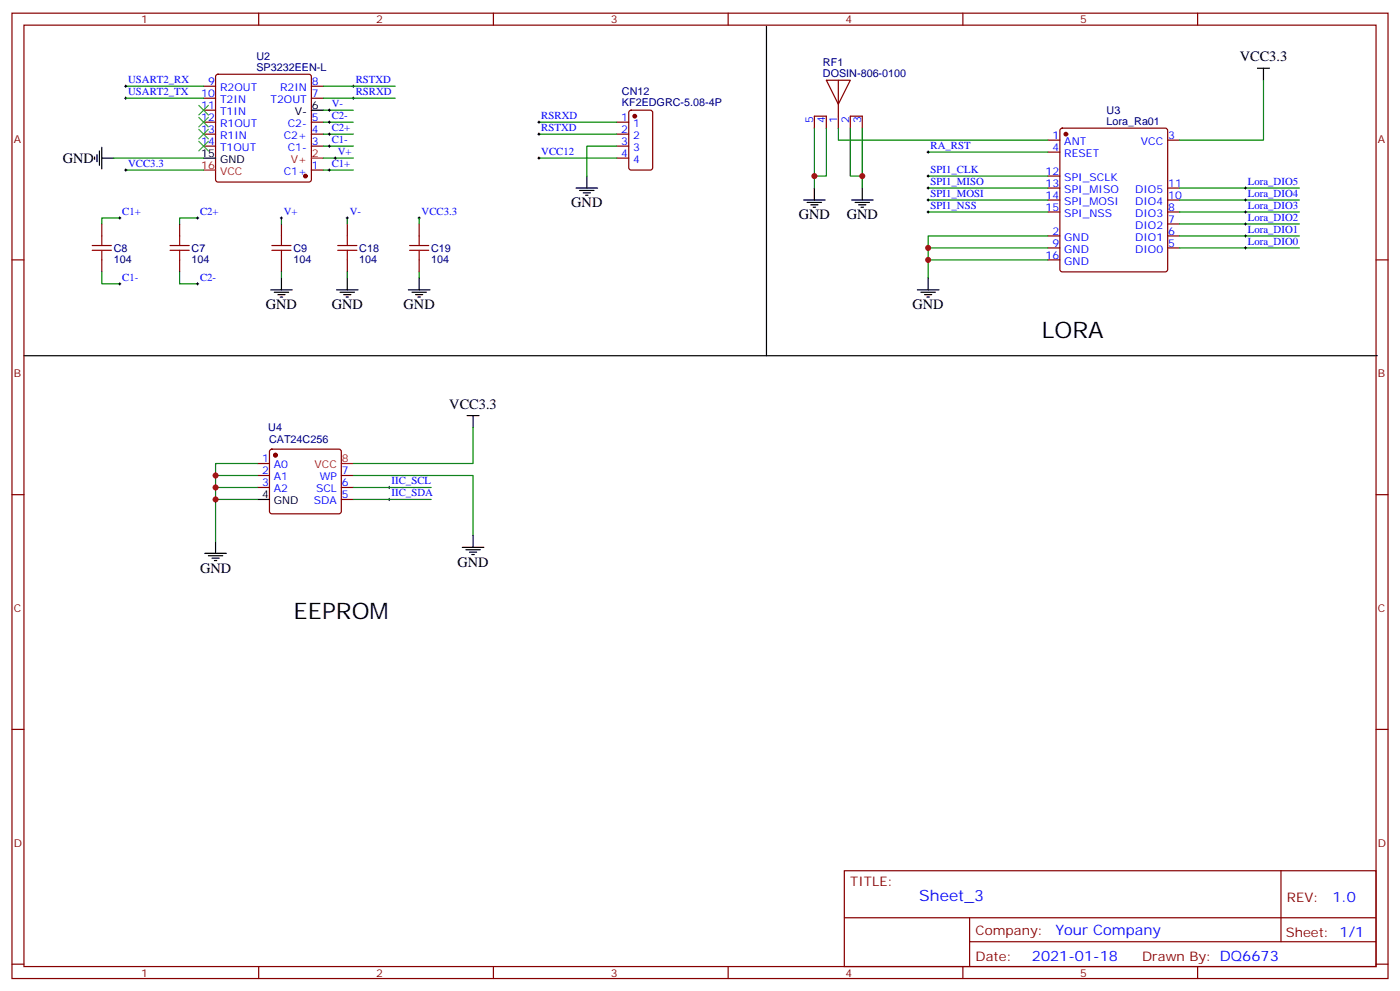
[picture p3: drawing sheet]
<svg xmlns="http://www.w3.org/2000/svg" width="412mm" height="292mm" viewBox="0 0 412 292" stroke-linecap="round" stroke-linejoin="round" font-family="sans-serif">
<g fill="none" stroke="#870000" stroke-width=".35">
<path d="M3.5 3.9h405.4v284.3h-405.4zM7.1 7.4h398.2v277.3h-398.2zM76.2 3.9v3.5M145.3 3.9v3.5M214.5 3.9v3.5M283.6 3.9v3.5M352.8 3.9v3.5M60 36h3.5M60 39.5h3.5M60 28.9h3.5M60 25.4h3.5M60 32.5h3.5"/>
<path d="M63.7 22.1l.5-.2h26.8l.5 .2 .2 .5v30.3l-.2 .5-.5 .2h-26.8l-.5-.2-.2-.5v-30.3zM91.7 36h3.5M91.7 39.5h3.5M91.7 28.9h3.5M91.7 25.4h3.5M181.7 36h3.5M181.7 39.5h3.5M185.4 32.7l.5-.2h5.7l.6 .4 .1 16.5-.5 .6-5.9 .1-.6-.5-.1-16.4zM239.9 37.7v-3.5h3.5v3.5M243.4 23.6h7.1l-3.6 7.1zM246.9 23.6v14.1M250.5 37.7v-3.5h3.5v3.5"/>
<path d="M312.4 38l.5-.3h30.4l.5 .3 .2 .5v40.9l-.3 .5-.4 .2h-30.4l-.5-.3-.2-.4v-40.9zM60 43h3.5M91.7 43h3.5M91.7 50.1h3.5M181.7 43h3.5M181.7 46.6h3.5M308.7 41.3h3.5M308.7 44.8h3.5M308.7 58.9h3.5M308.7 55.4h3.5M308.7 51.9h3.5M344 41.3h3.5"/>
<path d="M344 58.9h3.5M344 55.4h3.5M3.5 76.6h3.6M30 66v3.5M30 76.6v3.5M52.9 66v3.5M52.9 76.6v3.5M82.9 66v3.5M82.9 76.6v3.5M102.3 66v3.5M102.3 76.6v3.5M123.5 66v3.5"/>
<path d="M123.5 76.6v3.5M308.7 76.6h3.5M308.7 69.5h3.5M308.7 73h3.5M308.7 62.4h3.5M344 69.5h3.5M344 73h3.5M344 66h3.5M344 62.4h3.5M405.3 76.6h3.6M75.8 136.5h3.6M79.6 132.5l.5-.2h19.7l.5 .2 .2 .5v17.6l-.2 .5-.5 .2h-19.7l-.5-.2-.2-.5v-17.6z"/>
<path d="M3.5 145.7h3.6M75.8 140.1h3.6M75.8 143.6h3.6M100.5 140.1h3.6M100.5 143.6h3.6M100.5 147.1h3.6M405.3 145.7h3.6M3.5 214.8h3.6M405.3 214.8h3.6M248.7 256.5h156.6v28.2h-156.6zM377.3 256.5v20.9M248.7 270.3h156.5"/>
<path d="M285.6 277.4h119.6M285.6 270.3v14.1M3.5 284h3.6M76.2 284.7v3.5M145.3 284.7v3.5M214.5 284.7v3.5M283.6 284.7v3.5M352.8 284.7v3.5M405.3 284h3.6"/>
</g>
<g fill="#870000" stroke="#870000" stroke-width=".35">
<circle cx="81.1" cy="134.1" r=".53"/>
<circle cx="314" cy="39.5" r=".53"/>
<circle cx="187" cy="34.2" r=".53"/>
<circle cx="90" cy="51.9" r=".53"/>
</g>
<g fill="none" stroke="#000" stroke-width=".35">
<path d="M225.8 7.8v97M91.7 32.5h3.5M370.4 20.1h3.5M372.2 20.1v3.5M27.9 46.2v.7M28.6 45.5v2.1M29.3 44.5v4.2M30 46.6h3.5M30 43.4v6.3M60 46.6h3.5M169.7 55.4h6.3M170.7 56.1h4.3"/>
<path d="M171.8 56.8h2.1M172.5 57.5h.7M172.9 51.9v3.5M236.7 58.9h6.4M237.8 59.6h4.2M239.9 55.4v3.5M250.8 58.9h6.4M251.9 59.6h4.2M254 55.4v3.5M238.8 60.3h2.1M239.5 61h.7M252.9 60.3h2.2"/>
<path d="M253.6 61h.8M79.7 85.4h6.4M80.8 86.1h4.2M81.8 86.8h2.2M82.5 87.5h.8M82.9 81.8v3.6M99.1 85.4h6.4M100.2 86.1h4.2M101.2 86.8h2.2M102 87.5h.7M102.3 81.8v3.6M120.3 85.4h6.3"/>
<path d="M121.4 86.1h4.2M122.4 86.8h2.1M123.1 87.5h.7M123.5 81.8v3.6M270.2 85.4h6.4M271.3 86.1h4.2M272.3 86.8h2.2M273 87.5h.8M273.4 81.8v3.6M7.1 104.8h398.6M137.6 122.4h3.5M139.3 122.4v3.5"/>
<path d="M63.5 159.5v3.5M75.8 147.1h3.6M139.3 157.7v3.5M60.3 163h6.4M61.4 163.7h4.2M62.4 164.4h2.2M63.1 165.1h.8M136.2 161.2h6.3M137.2 161.9h4.3M138.3 162.6h2.1M139 163.3h.7"/>
</g>
<path d="M60 50.1h3.5M91.7 46.6h3.5M100.5 136.5h3.6" fill="none" stroke="#f00" stroke-width=".35"/>
<g fill="none" stroke="#000" stroke-width=".29">
<path d="M36.7 28.9h.7M36.7 25.4h.7M37 25v.8M37 28.6v.7M96.7 39.5h.7M96.7 36h.7M96.7 32.5h.7M97 32.1v.7M97 35.6v.7M97 39.2v.7M103.7 28.9h.7M103.7 25.4h.7"/>
<path d="M104.1 25v.8M104.1 28.6v.7M158.4 39.5h.7M158.4 36h.7M158.7 35.6v.7M158.7 39.2v.7M36.7 50.1h.7M37 49.7v.7M96.7 50.1h.7M96.7 43h.7M97 42.7v.7M97 49.7v.7"/>
<path d="M98.4 46.6h.7M98.8 46.2v.7M158.4 46.6h.7M158.7 46.2v.7M273 58.9h.8M273 55.4h.8M273 51.9h.8M273 44.8h.8M273.4 44.5v.7M273.4 51.5v.7M273.4 55v.7M273.4 58.6v.7"/>
<path d="M366.5 58.9h.7M366.5 55.4h.7M366.9 55v.7M366.9 58.6v.7M34.9 64.2h.7M35.3 63.9v.7M57.9 64.2h.7M58.2 63.9v.7M82.5 64.2h.8M82.9 63.9v.7M102 64.2h.7M102.3 63.9v.7"/>
<path d="M123.1 64.2h.7M123.5 63.9v.7M273 62.4h.8M273.4 62.1v.7M366.5 73h.7M366.5 69.5h.7M366.5 66h.7M366.5 62.4h.7M366.9 62.1v.7M366.9 65.6v.7M366.9 69.1v.8M366.9 72.7v.7"/>
<path d="M34.9 83.6h.7M35.3 83.3v.7M57.9 83.6h.7M58.2 83.3v.7M114.3 147.1h.7M114.3 143.6h.7M114.7 143.2v.7M114.7 146.8v.7"/>
</g>
<g fill="none" stroke="#008700" stroke-width=".35">
<path d="M37 28.9h23M37 25.4h23M95.2 39.5h8.9M95.2 36h8.9M95.2 25.4h21.2M95.2 28.9h21.2M95.2 32.5h8.9M158.7 39.5h23M158.7 36h23M239.9 37.7v17.7M243.4 37.7v14.2h-3.5M246.9 37.7v3.6h61.8"/>
<path d="M250.5 37.7v14.2h3.5v3.5M254 37.7v14.2M372.2 23.6v17.7h-24.7M33.5 46.6h26.5M37 50.1h23M95.2 46.6h8.9M95.2 43h8.9M95.2 50.1h8.9M158.7 46.6h23M181.7 43h-8.8v8.9M273.4 55.4h35.3M273.4 58.9h35.3"/>
<path d="M273.4 51.9h35.3M273.4 44.8h35.3M347.5 55.4h35.3M347.5 58.9h35.3M35.3 64.2h-5.3v1.8M58.2 64.2h-5.3v1.8M82.9 64.2v1.8M102.3 64.2v1.8M123.5 64.2v1.8M273.4 62.4h35.3M273.4 73h35.3M273.4 76.6h35.3"/>
<path d="M308.7 69.5h-35.3v12.3M347.5 62.4h35.3M347.5 66h35.3M347.5 69.5h35.3M347.5 73h35.3M30 80.1v3.5h5.3M52.9 80.1v3.5h5.3M82.9 80.1v1.7M102.3 80.1v1.7M123.5 80.1v1.7M75.8 136.5h-12.3v23M139.3 125.9v10.6h-35.2"/>
<path d="M63.5 140.1h12.3M63.5 143.6h12.3M63.5 147.1h12.3M104.1 147.1h22.9M104.1 143.6h22.9M104.1 140.1h35.2v17.6"/>
</g>
<g fill="none" stroke="#a10000" stroke-width=".35">
<path d="M27.2 73.7h5.6M27.2 72.3h5.6M30 69.5v2.8M30 73.7v2.9M50.1 73.7h5.6M50.1 72.3h5.6M52.9 69.5v2.8M52.9 73.7v2.9M80.1 73.7h5.6M80.1 72.3h5.6M82.9 69.5v2.8M82.9 73.7v2.9"/>
<path d="M99.5 73.7h5.6M99.5 72.3h5.6M102.3 69.5v2.8M102.3 73.7v2.9M120.6 73.7h5.7M120.6 72.3h5.7M123.5 69.5v2.8M123.5 73.7v2.9"/>
</g>
<path d="M58.6 31l2.8 2.9M58.6 34.6l2.8 2.8M58.6 38.1l2.8 2.8M61.4 31l-2.8 2.9M61.4 34.6l-2.8 2.8M61.4 38.1l-2.8 2.8M58.6 41.6l2.8 2.9M61.4 41.6l-2.8 2.9" fill="none" stroke="#3c3" stroke-width=".35"/>
<g fill="#c00">
<circle cx="239.9" cy="51.9" r=".88"/>
<circle cx="254" cy="51.9" r=".88"/>
<circle cx="273.4" cy="76.6" r=".88"/>
<circle cx="273.4" cy="73" r=".88"/>
<circle cx="63.5" cy="140.1" r=".88"/>
<circle cx="63.5" cy="143.6" r=".88"/>
<circle cx="63.5" cy="147.1" r=".88"/>
</g>
<g font-size="6.7">
<text x="306.9" y="99.5">LORA</text>
<text x="86.4" y="182.4">EEPROM</text>
</g>
<text font-size="4.6" fill="#00f" x="270.8" y="265.5">Sheet_3</text>
<g font-size="4.2">
<text x="365.2" y="18">VCC3.3</text>
<text x="18.5" y="48">GND</text>
<text x="168.3" y="61">GND</text>
<text x="235.3" y="64.6">GND</text>
<text x="249.4" y="64.6">GND</text>
<text x="78.3" y="91">GND</text>
<text x="97.7" y="91">GND</text>
<text x="118.9" y="91">GND</text>
<text x="268.8" y="91">GND</text>
<text x="132.3" y="120.3">VCC3.3</text>
<text x="134.8" y="166.9">GND</text>
<text x="58.9" y="168.6">GND</text>
</g>
<g font-size="4.2" fill="#00f">
<text x="392.5" y="265.7">1.0</text>
<text x="310.9" y="275.3">Your Company</text>
<text x="304" y="283.1">2021-01-18</text>
</g>
<g font-size="3.9" fill="#800">
<text x="250.5" y="261.1">TITLE:</text>
<text x="379.1" y="265.7">REV:</text>
<text x="287.4" y="275.3">Company:</text>
<text x="378.7" y="275.9">Sheet: 1/1</text>
<text x="287.4" y="282.9">Date:</text>
<text x="336.4" y="283">Drawn By: DQ6673</text>
</g>
<g font-size="3.2" fill="#800">
<text x="41.6" y="6.9">1</text>
<text x="110.8" y="6.9">2</text>
<text x="179.9" y="6.9">3</text>
<text x="249.1" y="6.9">4</text>
<text x="318.2" y="6.9">5</text>
<text x="4.1" y="42">A</text>
<text x="405.9" y="42">A</text>
<text x="4.1" y="111.1">B</text>
<text x="405.9" y="111.1">B</text>
<text x="4.1" y="180.3">C</text>
<text x="405.9" y="180.3">C</text>
<text x="4.1" y="249.4">D</text>
<text x="405.9" y="249.4">D</text>
<text x="41.6" y="287.7">1</text>
<text x="110.8" y="287.7">2</text>
<text x="179.9" y="287.7">3</text>
<text x="249.1" y="287.7">4</text>
<text x="318.2" y="287.7">5</text>
</g>
<g font-size="3.2" fill="#000080">
<text x="75.5" y="17.6">U2</text>
<text x="75.5" y="20.8">SP3232EEN-L</text>
<text x="242.4" y="22.6">DOSIN-806-0100</text>
<text x="242.4" y="19.4">RF1</text>
<text x="183.2" y="27.9">CN12</text>
<text x="183.2" y="31.2">KF2EDGRC-5.08-4P</text>
<text x="326" y="33.5">U3</text>
<text x="326" y="36.7">Lora_Ra01</text>
<text x="33.5" y="77.3">104</text>
<text x="33.5" y="74.2">C8</text>
<text x="56.4" y="77.3">104</text>
<text x="56.4" y="74.2">C7</text>
<text x="86.4" y="77.3">104</text>
<text x="86.4" y="74.2">C9</text>
<text x="105.8" y="77.3">104</text>
<text x="105.8" y="74.2">C18</text>
<text x="127" y="77.3">104</text>
<text x="127" y="74.2">C19</text>
<text x="79" y="127.1">U4</text>
<text x="79.3" y="130.6">CAT24C256</text>
</g>
<g font-size="3.2" fill="#00f">
<text x="37.7" y="28">USART2_TX</text>
<text x="37.7" y="24.5">USART2_RX</text>
<text x="59.3" y="28.6">10</text>
<text x="61.3" y="25">9</text>
<text x="64.8" y="26.8">R2OUT</text>
<text x="82.5" y="26.8">R2IN</text>
<text x="91.9" y="28.6">7</text>
<text x="91.9" y="25">8</text>
<text x="104.8" y="28">RSRXD</text>
<text x="104.8" y="24.5">RSTXD</text>
<text x="59.3" y="32.1">11</text>
<text x="59.3" y="35.6">12</text>
<text x="64.8" y="30.3">T2IN</text>
<text x="64.8" y="33.9">T1IN</text>
<text x="79.7" y="30.3">T2OUT</text>
<text x="91.9" y="35.6">5</text>
<text x="97.7" y="35.1">C2-</text>
<text x="97.7" y="31.6">V-</text>
<text x="159.5" y="35.1">RSRXD</text>
<text x="183" y="35.6">1</text>
<text x="59.3" y="39.2">13</text>
<text x="64.8" y="37.4">R1OUT</text>
<text x="64.8" y="40.9">R1IN</text>
<text x="83.6" y="40.9">C2+</text>
<text x="84.7" y="37.4">C2-</text>
<text x="91.9" y="39.2">4</text>
<text x="97.7" y="38.6">C2+</text>
<text x="159.5" y="38.6">RSTXD</text>
<text x="183" y="39.2">2</text>
<text x="186.5" y="37.4">1</text>
<text x="186.5" y="40.9">2</text>
<text x="239.5" y="36.2" transform="rotate(-90 239.5 36.2)">5</text>
<text x="243.1" y="36.2" transform="rotate(-90 243.1 36.2)">4</text>
<text x="246.6" y="36.2" transform="rotate(-90 246.6 36.2)">1</text>
<text x="250.1" y="36.2" transform="rotate(-90 250.1 36.2)">2</text>
<text x="253.6" y="36.2" transform="rotate(-90 253.6 36.2)">3</text>
<text x="310" y="40.9">1</text>
<text x="344.1" y="40.9">3</text>
<text x="59.3" y="42.7">14</text>
<text x="64.8" y="44.5">T1OUT</text>
<text x="84.7" y="44.5">C1-</text>
<text x="91.9" y="42.7">3</text>
<text x="97.7" y="42.2">C1-</text>
<text x="99.5" y="45.7">V+</text>
<text x="159.5" y="45.7">VCC12</text>
<text x="183" y="42.7">3</text>
<text x="183" y="46.2">4</text>
<text x="186.5" y="44.5">3</text>
<text x="186.5" y="48">4</text>
<text x="274.1" y="43.9">RA_RST</text>
<text x="310" y="44.5">4</text>
<text x="313.5" y="42.7">ANT</text>
<text x="313.5" y="46.2">RESET</text>
<text x="336.1" y="42.7">VCC</text>
<text x="37.7" y="49.2">VCC3.3</text>
<text x="83.6" y="51.5">C1+</text>
<text x="91.9" y="49.7">1</text>
<text x="97.7" y="49.2">C1+</text>
<text x="274.1" y="51">SPI1_CLK</text>
<text x="308" y="51.5">12</text>
<text x="313.5" y="53.3">SPI_SCLK</text>
<text x="274.1" y="54.5">SPI1_MISO</text>
<text x="274.1" y="58">SPI1_MOSI</text>
<text x="308" y="55">13</text>
<text x="308" y="58.6">14</text>
<text x="313.5" y="56.8">SPI_MISO</text>
<text x="334.4" y="56.8">DIO5</text>
<text x="344.1" y="58.6">10</text>
<text x="344.1" y="55">11</text>
<text x="367.6" y="58">Lora_DIO4</text>
<text x="367.6" y="54.5">Lora_DIO5</text>
<text x="36" y="63.3">C1+</text>
<text x="58.9" y="63.3">C2+</text>
<text x="83.6" y="63.3">V+</text>
<text x="103" y="63.3">V-</text>
<text x="124.2" y="63.3">VCC3.3</text>
<text x="274.1" y="61.6">SPI1_NSS</text>
<text x="308" y="62.1">15</text>
<text x="313.5" y="60.3">SPI_MOSI</text>
<text x="313.5" y="63.9">SPI_NSS</text>
<text x="334.4" y="63.9">DIO3</text>
<text x="334.4" y="60.3">DIO4</text>
<text x="344.1" y="65.6">7</text>
<text x="344.1" y="62.1">8</text>
<text x="367.6" y="65.1">Lora_DIO2</text>
<text x="367.6" y="61.6">Lora_DIO3</text>
<text x="310" y="69.1">2</text>
<text x="313.5" y="70.9">GND</text>
<text x="334.4" y="70.9">DIO1</text>
<text x="334.4" y="67.4">DIO2</text>
<text x="344.1" y="69.1">6</text>
<text x="367.6" y="68.6">Lora_DIO1</text>
<text x="308" y="76.2">16</text>
<text x="310" y="72.7">9</text>
<text x="313.5" y="74.4">GND</text>
<text x="313.5" y="78">GND</text>
<text x="334.4" y="74.4">DIO0</text>
<text x="344.1" y="72.7">5</text>
<text x="367.6" y="72.1">Lora_DIO0</text>
<text x="36" y="82.7">C1-</text>
<text x="58.9" y="82.7">C2-</text>
<text x="77.2" y="136.2">1</text>
<text x="80.7" y="137.9">A0</text>
<text x="77.2" y="139.7">2</text>
<text x="77.2" y="143.2">3</text>
<text x="80.7" y="141.5">A1</text>
<text x="94.2" y="141.5">WP</text>
<text x="100.7" y="143.2">6</text>
<text x="100.7" y="139.7">7</text>
<text x="115.4" y="142.7">IIC_SCL</text>
<text x="80.7" y="145">A2</text>
<text x="92.5" y="148.5">SDA</text>
<text x="93.1" y="145">SCL</text>
<text x="100.7" y="146.8">5</text>
<text x="115.4" y="146.2">IIC_SDA</text>
</g>
<g font-size="3.2">
<text x="86.8" y="33.9">V-</text>
<text x="91.9" y="32.1">6</text>
<text x="59.3" y="46.2">15</text>
<text x="64.8" y="48">GND</text>
<text x="77.2" y="146.8">4</text>
<text x="80.7" y="148.5">GND</text>
</g>
<g font-size="3.2" fill="#f00">
<text x="85.7" y="48">V+</text>
<text x="91.9" y="46.2">2</text>
<text x="59.3" y="49.7">16</text>
<text x="64.8" y="51.5">VCC</text>
<text x="92.6" y="137.9">VCC</text>
<text x="100.7" y="136.2">8</text>
</g>
</svg>
